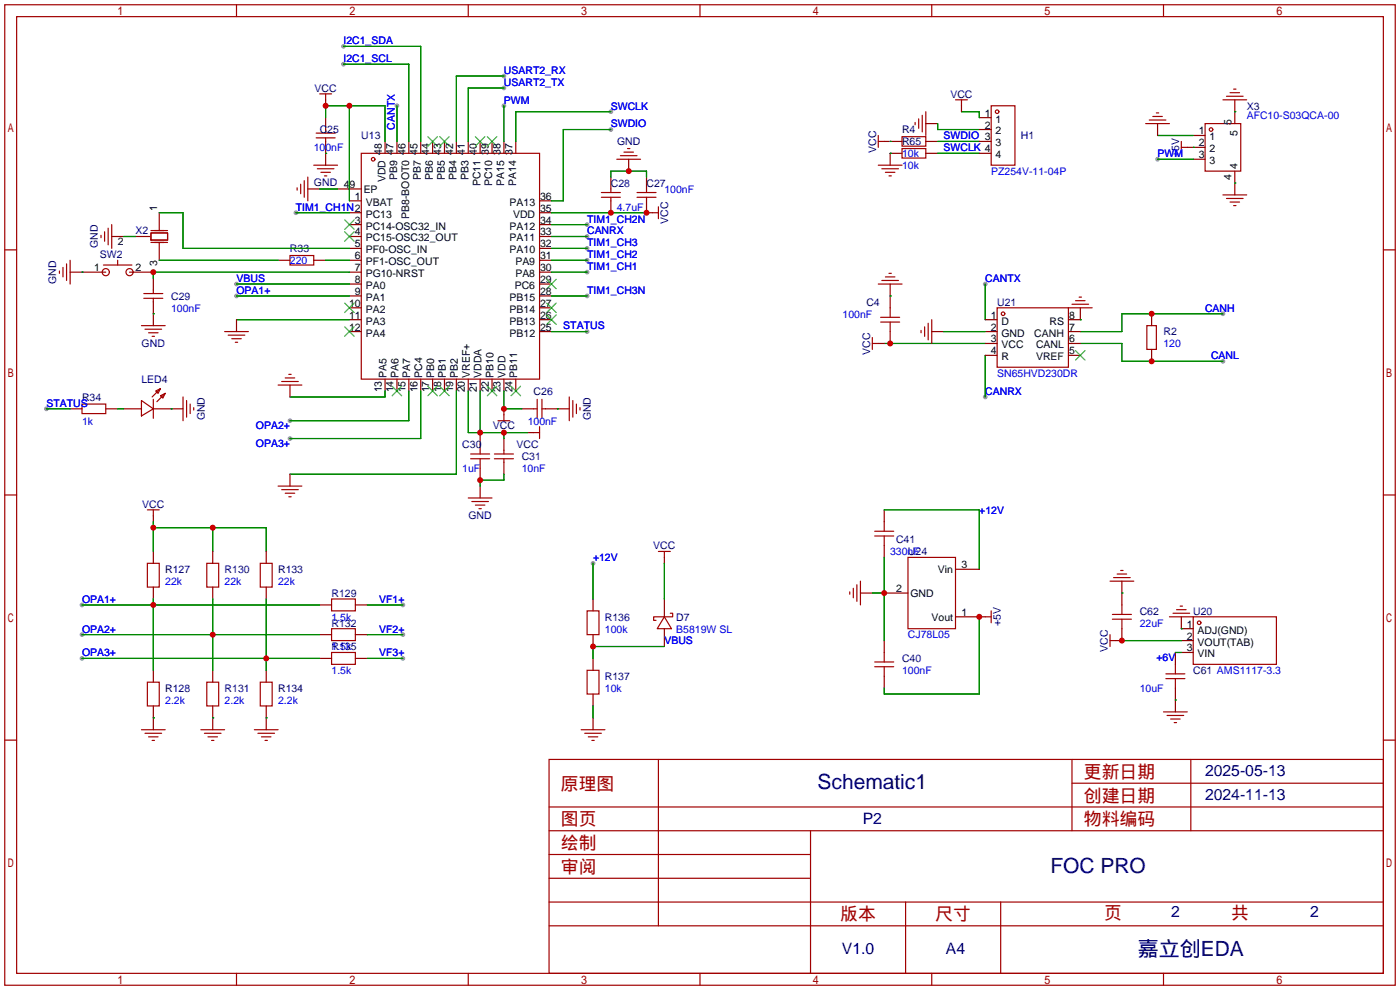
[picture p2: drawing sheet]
<svg xmlns="http://www.w3.org/2000/svg" width="299mm" height="212mm" viewBox="0 0 299 212" stroke-linecap="round" stroke-linejoin="round" font-family="sans-serif">
<g fill="#999">
<circle cx="50.5" cy="63.2" r=".51"/>
<circle cx="62" cy="89.9" r=".51"/>
<circle cx="62" cy="93.7" r=".51"/>
<circle cx="125.5" cy="58.2" r=".51"/>
<circle cx="125.5" cy="55.6" r=".51"/>
<circle cx="125.5" cy="53.1" r=".51"/>
<circle cx="125.5" cy="48" r=".51"/>
<circle cx="73.4" cy="9.9" r=".51"/>
<circle cx="130.6" cy="27.7" r=".51"/>
<circle cx="130.6" cy="23.9" r=".51"/>
<circle cx="107.7" cy="18.8" r=".51"/>
<circle cx="107.7" cy="16.3" r=".51"/>
<circle cx="73.4" cy="13.7" r=".51"/>
<circle cx="125.5" cy="63.2" r=".51"/>
<circle cx="50.5" cy="60.7" r=".51"/>
<circle cx="63.2" cy="45.5" r=".51"/>
<circle cx="9.9" cy="87.4" r=".51"/>
<circle cx="107.7" cy="22.6" r=".51"/>
<circle cx="125.5" cy="50.5" r=".51"/>
<circle cx="261.4" cy="67.1" r=".51"/>
<circle cx="261.4" cy="77.2" r=".51"/>
<circle cx="210.6" cy="84.8" r=".51"/>
<circle cx="210.6" cy="60.7" r=".51"/>
<circle cx="17.5" cy="129.3" r=".51"/>
<circle cx="17.5" cy="135.6" r=".51"/>
<circle cx="17.5" cy="140.7" r=".51"/>
<circle cx="126.7" cy="120.4" r=".51"/>
<circle cx="86.1" cy="129.3" r=".51"/>
<circle cx="86.1" cy="135.6" r=".51"/>
<circle cx="86.1" cy="140.7" r=".51"/>
<circle cx="84.8" cy="22.6" r=".51"/>
<circle cx="125.5" cy="70.9" r=".51"/>
<circle cx="247.4" cy="34" r=".51"/>
</g>
<g fill="none" stroke="#a10000" stroke-width=".25">
<path d="M1 1h297.2v209.6h-297.2zM3.6 3.6h292.1v204.4h-292.1zM50.5 1v2.6M100.1 1v2.6M149.6 1v2.6M199.1 1v2.6M248.7 1v2.6M262.9 19.8h2M263.7 19.1h.5M64.3 39.4v2M65 38.6v3.6M65.8 37.8v5.1"/>
<path d="M67.1 35.3h5M67.6 29.5h4M67.6 28.4h4M67.8 36.1h3.6M68.3 20.1h2.6M68.6 36.8h2M69.3 37.6h.5M69.6 20.1v1.2M69.6 27.7v.7M69.6 29.5v.7M77.2 32.8h38.1v48.2h-38.1zM131.8 34h5.1"/>
<path d="M132.6 33.3h3.5M133.3 32.5h2.1M134.1 31.8h.5M187.7 35.3h5.1M187.7 29v2.5M187.7 30.2h1.3M188.5 36.1h3.5M189.2 36.8h2.1M190 37.6h.5M192.8 29.2h5.1v2h-5.1zM192.8 31.8h5.1v2h-5.1zM195.6 26.2v.5"/>
<path d="M196.3 25.4v2M197.1 24.6v3.6M197.9 23.9v5.1M204.2 21.3h2.6M205.5 21.3v1.3M211.8 22.6h5.1v12.7h-5.1zM244.9 26.4h5M245.6 25.7h3.6M246.4 24.9h2M247.1 24.1h.5M252.5 30.2v2.6M252.5 31.5h1.2"/>
<path d="M257.6 26.4h7.6v10.2h-7.6zM261.4 21.3h5M262.1 20.6h3.6M1 53.4h2.6M12.7 57.9v.5M13.5 57.2v2M14.2 56.4v3.5M15 55.6v5.1M21.6 50.3v.5M22.1 56.6h6.1M22.4 49.5v2.1M23.1 48.8v3.5"/>
<path d="M23.9 48v5.1M25.1 55.6v1M32.3 49.8h3.5v1.5h-3.5zM32.3 49.3h3.5M32.3 51.8h3.5M62 54.6h5.1v2h-5.1zM63.5 40.1v.5M128.5 42.2h4.1M128.5 41.1h4.1M130.6 40.4v.7M130.6 42.2v.7M136.1 42.2h4.1"/>
<path d="M136.1 41.1h4.1M138.2 40.4v.7M138.2 42.2v.7M139.4 45.5h1.3M140.7 44.2v2.5M188.5 59.9h3.5M189.2 59.2h2.1M190 58.4h.5M261.4 41.7h5M262.1 42.4h3.6M262.9 43.2h2M263.7 43.9h.5"/>
<path d="M295.7 53.4h2.5M30.2 69.6h5.1M30.7 63.8h4.1M30.7 62.7h4.1M31 70.4h3.5M31.7 71.1h2.1M32.5 71.9h.5M32.8 62v.7M32.8 63.8v.7M48 70.9h5.1M48.8 71.6h3.5M49.5 72.4h2.1"/>
<path d="M50.3 73.2h.5M186.4 72.1v2.6M186.4 73.4h1.3M187.7 60.7h5.1M188.2 68.8h4.1M188.2 67.8h4.1M190.2 65.8v2M190.2 68.8v2.1M196.8 70.6v.5M197.6 69.8v2.1M198.4 69.1v3.5M199.1 68.3v5.1"/>
<path d="M213.1 65.8h15.2v12.7h-15.2zM228.3 65.8h5.1M229.1 65h3.6M229.9 64.3h2M230.6 63.5h.5M245.1 69.6h2v5.1h-2zM17.5 86.4h5.1v2h-5.1zM30.2 85.6l2.6 1.8-2.6 1.5zM32.8 85.3v4.1M33.3 83.6l1-.5-.5 1zM34.3 84.6l1-.5-.5 1zM34.3 83.1l-1.8 1.7"/>
<path d="M35.3 84.1l-1.8 1.8M39.1 84.8v5.1M39.9 85.6v3.6M40.6 86.4v2M41.4 87.1v.5M59.4 82.3h5.1M60.2 81.5h3.6M61 80.8h2M61.7 80h.5M100.6 98h4M100.6 97h4M102.6 95v2"/>
<path d="M102.6 98v2.1M105.7 98h4M105.7 97h4M106.4 89.9h2.6M107.7 88.6v1.3M107.7 96.3v.7M107.7 98v.8M114 87.4h.8M114 92.5h1.3M114.8 85.3v4.1M115.3 91.2v2.5M115.8 85.3v4.1"/>
<path d="M115.8 87.4h.8M121.7 84.8v5.1M122.4 85.6v3.6M123.2 86.4v2M124 87.1v.5M1 105.8h2.6M31.5 109h2.5M32.8 109v1.2M59.4 103.9h5.1M60.2 104.6h3.6M61 105.4h2M61.7 106.2h.5"/>
<path d="M100.1 106.4h5.1M100.8 107.2h3.6M101.6 107.9h2M102.4 108.7h.5M140.7 117.9h2.6M142 117.9v1.2M186.9 114.6h4.1M186.9 113.5h4.1M189 111.5v2M189 114.6v2M194.1 119.1h10.1v15.3h-10.1zM295.7 105.8h2.5"/>
<path d="M31.5 120.4h2.5v5.1h-2.5zM44.2 120.4h2.5v5.1h-2.5zM55.6 120.4h2.6v5.1h-2.6zM70.9 128h5v2.6h-5zM70.9 134.4h5v2.5h-5zM70.9 139.4h5v2.6h-5zM125.5 130.6h2.5v5h-2.5zM142 131.8l1.5 2.6h-3zM143.3 131.1h.5v.7h-4.1v.8h.5M181.6 126.5v.5M182.4 125.7v2.1M183.1 125v3.5"/>
<path d="M183.9 124.2v5.1M189 139.4v2.1M210.6 131.8h1.2M211.8 130.6v2.5M237.2 135.6v2.6M237.2 136.9h1.3M237.2 124.2h5.1M237.7 132.3h4.1M237.7 131.3h4.1M238 123.4h3.6M238.8 122.7h2M239.5 121.9h.5"/>
<path d="M239.8 129.3v2M239.8 132.3v2.1M249.9 131.8h5.1M250.7 131.1h3.6M251.5 130.3h2M252.2 129.5h.5M255 131.8h17.8v10.2h-17.8zM1 158.2h2.6M30.2 156h5.1M31 156.7h3.5M31.5 145.8h2.5v5.1h-2.5zM31.7 157.5h2.1"/>
<path d="M32.5 158.2h.5M42.9 156h5.1M43.7 156.7h3.5M44.2 145.8h2.5v5.1h-2.5zM44.4 157.5h2.1M45.2 158.2h.5M54.4 156h5M55.1 156.7h3.6M55.6 145.8h2.6v5.1h-2.6zM55.9 157.5h2M56.6 158.2h.5M124.2 156h5.1"/>
<path d="M125 156.7h3.5M125.5 143.3h2.5v5h-2.5zM125.7 157.5h2.1M126.5 158.2h.5M186.9 142.5h4.1M186.9 141.5h4.1M189 142.5v2M248.7 152.1h5M249.2 145h4M249.2 144h4M249.4 152.9h3.6M250.2 153.7h2"/>
<path d="M251 154.4h.5M251.2 142v2M251.2 145v2.1M295.7 158.2h2.5M117.3 162.3h178.4v45.7h-178.4zM117.3 177.5h178.4M117.3 172.5h178.4M140.7 162.3v35.6M173.2 177.5v30.5M229.1 162.3v15.2M229.1 167.4h66.6M254.5 162.3v15.2"/>
<path d="M117.3 182.6h55.9M117.3 197.9h178.4M117.3 192.8h178.4M117.3 187.7h55.9M193.5 192.8v15.2M213.9 192.8v15.2M50.5 208v2.6M100.1 208v2.6M149.6 208v2.6M199.1 208v2.6M248.7 208v2.6"/>
<circle cx="79.8" cy="34" r=".38"/>
<circle cx="213.1" cy="23.9" r=".38"/>
<circle cx="258.8" cy="27.7" r=".38"/>
<circle cx="22.6" cy="58.2" r=".76"/>
<circle cx="27.7" cy="58.2" r=".76"/>
<circle cx="214.4" cy="67.1" r=".38"/>
<circle cx="256.3" cy="133.1" r=".38"/>
</g>
<g fill="none" stroke="#870000" stroke-width=".25">
<path d="M69.6 21.3v1.3M69.6 25.1v2.6M69.6 30.2v5.1M82.3 30.2v2.6M84.8 30.2v2.6M87.4 30.2v2.6M89.9 30.2v2.6M92.5 30.2v2.6M95 30.2v2.6M97.5 30.2v2.6M100.1 30.2v2.6M102.6 30.2v2.6"/>
<path d="M105.2 30.2v2.6M107.7 30.2v2.6M110.2 30.2v2.6M130.6 37.8v2.6M134.4 34v2.6M138.2 37.8v2.6M189 30.2h3.8M192.8 32.8h-2.6v2.5M197.9 30.2h2.5M197.9 32.8h2.5M197.9 26.4h2.5M205.5 22.6v1.3"/>
<path d="M209.3 30.2h2.5M209.3 32.8h2.5M209.3 25.1h2.5M209.3 27.7h2.5M247.4 26.4v2.6M253.7 31.5h3.9M255 29h2.6M255 34h2.6M263.9 21.3v5.1M263.9 36.6v5.1M15 58.2h7.6M23.9 50.5h2.5"/>
<path d="M27.7 58.2h5.1M29 50.5h3M32.8 59.4v2.6M34 45.5v3.8M34 51.8v3.8M59.4 55.6h2.6M65.8 40.4h2.5M67.1 55.6h2.5M72.1 40.4h5.1M74.7 42.9h2.5M74.7 45.5h2.5M74.7 48h2.5"/>
<path d="M74.7 50.5h2.5M74.7 53.1h2.5M74.7 55.6h2.5M74.7 58.2h2.5M115.3 42.9h2.6M115.3 45.5h2.6M115.3 48h2.6M115.3 50.5h2.6M115.3 53.1h2.6M115.3 55.6h2.6M115.3 58.2h2.6M130.6 42.9v2.6"/>
<path d="M138.2 42.9v2.6h1.2M32.8 64.5v5.1M50.5 68.3v2.6M74.7 60.7h2.5M74.7 63.2h2.5M74.7 65.8h2.5M74.7 68.3h2.5M74.7 70.9h2.5M115.3 60.7h2.6M115.3 63.2h2.6M115.3 65.8h2.6M115.3 68.3h2.6"/>
<path d="M115.3 70.9h2.6M187.7 73.4h1.3M190.2 60.7v5.1M190.2 70.9v2.5M199.1 70.9h2.6M210.6 68.3h2.5M210.6 70.9h2.5M210.6 73.4h2.5M210.6 75.9h2.5M228.3 70.9h2.6M228.3 73.4h2.6M228.3 75.9h2.6"/>
<path d="M230.9 65.8v2.5h-2.6M246.1 67.1v2.5M246.1 74.7v2.5M15 87.4h2.5M22.6 87.4h2.5M26.4 87.4h3.8M32.8 87.4h6.3M62 82.3v2.5M82.3 81v2.6M84.8 81v2.6M87.4 81v2.6M89.9 81v2.6"/>
<path d="M92.5 81v2.6M95 81v2.6M97.5 81v2.6M100.1 81v2.6M102.6 81v2.6M102.6 92.5v2.5M105.2 81v2.6M107.7 81v2.6M107.7 87.4v1.2M107.7 93.7v2.6M107.7 98.8v2.5M110.2 81v2.6"/>
<path d="M111.5 87.4h2.5M112.8 92.5h1.2M116.6 87.4h5.1M32.8 110.2v1.3M32.8 117.9v2.5M45.5 117.9v2.5M56.9 117.9v2.5M62 101.3v2.6M102.6 100.1v2.5M102.6 103.9v2.5M142 119.1v1.3M189 109v2.5"/>
<path d="M189 116.6v2.5M32.8 125.5v2.5M45.5 125.5v2.5M56.9 125.5v2.5M68.3 129.3h2.6M68.3 135.6h2.6M75.9 129.3h2.6M75.9 135.6h2.6M126.7 128v2.6M126.7 135.6v2.6M142 128v3.8M142 134.4v3.8"/>
<path d="M183.9 126.7h2.5M189 136.9v2.5M189 126.7h5.1M204.2 131.8h6.4M204.2 121.7h5.1M239.8 134.4v2.5h-1.3M239.8 124.2v5.1M251.2 139.4v2.6M252.5 131.8v2.6h2.5M252.5 136.9h2.5M252.5 139.4h2.5M32.8 143.3v2.5"/>
<path d="M32.8 150.9v5.1M45.5 143.3v2.5M45.5 150.9v5.1M56.9 143.3v2.5M56.9 150.9v5.1M68.3 140.7h2.6M75.9 140.7h2.6M126.7 140.7v2.6M126.7 148.3v2.6M126.7 153.4v2.6M189 144.5v2.6M251.2 147.1v5"/>
</g>
<g fill="none" stroke="#3c3" stroke-width=".25">
<path d="M91.4 29.2l2.1 2M93.5 29.2l-2.1 2M94 29.2l2 2M96 29.2l-2 2M101.6 29.2l2 2M103.6 29.2l-2 2M104.1 29.2l2.1 2M106.2 29.2l-2.1 2M73.7 49.5l2 2.1M73.7 47l2 2M75.7 47l-2 2M75.7 49.5l-2 2.1"/>
<path d="M116.8 59.7l2.1 2M118.9 59.7l-2.1 2M73.7 69.8l2 2.1M73.7 64.8l2 2M75.7 69.8l-2 2.1M75.7 64.8l-2 2M116.8 64.8l2.1 2M116.8 67.3l2.1 2M118.9 64.8l-2.1 2M118.9 67.3l-2.1 2M229.9 74.9l2 2.1M231.9 74.9l-2 2.1"/>
<path d="M83.8 82.5l2.1 2.1M85.9 82.5l-2.1 2.1M91.4 82.5l2.1 2.1M93.5 82.5l-2.1 2.1M94 82.5l2 2.1M96 82.5l-2 2.1M104.1 82.5l2.1 2.1M106.2 82.5l-2.1 2.1M109.2 82.5l2.1 2.1M111.3 82.5l-2.1 2.1"/>
</g>
<g fill="none" stroke="#008700" stroke-width=".25">
<path d="M73.4 13.7h14v16.5M73.4 9.9h16.5v20.3M107.7 18.8h-7.6v11.4M107.7 16.3h-10.2v13.9M69.6 32.8h.1M69.6 25.1v-2.5h12.7v7.6M74.7 22.6v20.3M84.8 22.6v7.6M107.7 22.6v7.6M130.6 37.8v-1.2h7.6v1.2M130.6 27.7h-10.2v15.2h-2.5M130.6 23.9h-20.4v6.3"/>
<path d="M190.2 32.8h.1M190.2 30.2h.1M200.4 26.4v1.3h8.9M200.4 32.8h8.9M200.4 30.2h8.9M205.5 23.9h3.8v1.2M247.4 29h7.6M247.4 34h7.6M255 31.5h.1M263.9 39.1h.1M263.9 23.9h.1M17.5 58.2h.1"/>
<path d="M26.4 50.5h2.6M34 55.6h25.4M34 45.5h5.1v7.6h35.6M63.2 45.5h11.5M68.3 40.4h3.8M69.6 55.6h5.1M74.7 58.2h-41.9v1.2M117.9 50.5h7.6M117.9 55.6h7.6M117.9 58.2h7.6M117.9 53.1h7.6M117.9 48h7.6"/>
<path d="M117.9 45.5h20.3M32.8 67.1h.1M50.5 63.2h24.2M50.5 68.3h24.2M50.5 60.7h24.2M117.9 63.2h7.6M117.9 70.9h7.6M189 73.4h21.6M190.2 63.2h.1M201.7 70.9h8.9M210.6 60.7v7.6M210.6 75.9v8.9"/>
<path d="M230.9 68.3h.1M230.9 73.4h8.9v3.8h21.6M261.4 67.1h-21.6v3.8h-8.9M9.9 87.4h5.1M25.1 87.4h1.3M36.6 87.4h.1M82.3 83.6v1.2h-20.3M87.4 83.6v6.3h-25.4M89.9 83.6v10.1h-27.9M97.5 83.6v17.7h-35.5M100.1 83.6v8.9h12.7M102.6 83.6v8.9"/>
<path d="M107.7 83.6v3.8h3.8M107.7 92.5v1.2M119.1 87.4h.1M32.8 111.5v6.4M32.8 112.8h24.1v5.1M45.5 112.8v5.1M107.7 101.3v1.3h-5.1v1.3M189 119.1v17.8M189 109h20.3v12.7M17.5 129.3h50.8M17.5 135.6h50.8M32.8 128v15.3"/>
<path d="M45.5 128v15.3M56.9 128v15.3M78.5 129.3h7.6M78.5 135.6h7.6M126.7 120.4v7.6M142 138.2h-15.3v2.5M142 120.4v7.6M186.4 126.7h2.6M209.3 131.8v16.5h-20.3v-1.2M239.8 126.7h.1M239.8 136.9h12.7M251.2 139.4h1.3"/>
<path d="M252.5 134.4h.1M17.5 140.7h50.8M32.8 153.4h.1M45.5 153.4h.1M56.9 153.4h.1M78.5 140.7h7.6M126.7 150.9v2.5M251.2 149.6h.1"/>
</g>
<g fill="#c00">
<circle cx="69.6" cy="22.6" r=".63"/>
<circle cx="74.7" cy="22.6" r=".63"/>
<circle cx="134.4" cy="36.6" r=".63"/>
<circle cx="32.8" cy="58.2" r=".63"/>
<circle cx="107.7" cy="87.4" r=".63"/>
<circle cx="102.6" cy="102.6" r=".63"/>
<circle cx="102.6" cy="92.5" r=".63"/>
<circle cx="107.7" cy="92.5" r=".63"/>
<circle cx="138.2" cy="45.5" r=".63"/>
<circle cx="130.6" cy="45.5" r=".63"/>
<circle cx="246.1" cy="67.1" r=".63"/>
<circle cx="246.1" cy="77.2" r=".63"/>
<circle cx="190.2" cy="73.4" r=".63"/>
<circle cx="32.8" cy="112.8" r=".63"/>
<circle cx="45.5" cy="112.8" r=".63"/>
<circle cx="32.8" cy="129.3" r=".63"/>
<circle cx="45.5" cy="135.6" r=".63"/>
<circle cx="56.9" cy="140.7" r=".63"/>
<circle cx="126.7" cy="138.2" r=".63"/>
<circle cx="239.8" cy="136.9" r=".63"/>
<circle cx="209.3" cy="131.8" r=".63"/>
<circle cx="189" cy="126.7" r=".63"/>
</g>
<g font-size="4.5" fill="#000080">
<text x="174.7" y="168.7">Schematic1</text>
<text x="224.5" y="186.5">FOC PRO</text>
<text x="243.2" y="204.3">嘉立创EDA</text>
</g>
<g font-size="3.8" fill="#a00000">
<text x="231.6" y="166.2">更新日期</text>
<text x="119.9" y="168.8">原理图</text>
<text x="231.6" y="171.3">创建日期</text>
<text x="119.9" y="176.4">图页</text>
<text x="231.6" y="176.4">物料编码</text>
<text x="119.9" y="181.5">绘制</text>
<text x="119.9" y="186.6">审阅</text>
<text x="179.6" y="196.7">版本</text>
<text x="199.9" y="196.7">尺寸</text>
<text x="236" y="196.5">页</text>
<text x="263.1" y="196.5">共</text>
</g>
<g font-size="3.4" fill="#000080">
<text x="257.6" y="165.9">2025-05-13</text>
<text x="257.6" y="170.9">2024-11-13</text>
<text x="184.4" y="176">P2</text>
<text x="250.3" y="196.1">2</text>
<text x="280" y="196.1">2</text>
<text x="179.9" y="204">V1.0</text>
<text x="202.2" y="204">A4</text>
</g>
<g font-size="2.2" fill="#00f">
<text x="73.4" y="9.5">I2C1_SDA</text>
<text x="73.4" y="13.3">I2C1_SCL</text>
<text x="107.7" y="15.8">USART2_RX</text>
<text x="107.7" y="18.3">USART2_TX</text>
<text x="107.7" y="22.2">PWM</text>
<text x="130.6" y="23.4">SWCLK</text>
<text x="84.4" y="27.7" transform="rotate(-90 84.4 27.7)">CANTX</text>
<text x="130.6" y="27.2">SWDIO</text>
<text x="201.7" y="29.8">SWDIO 3</text>
<text x="266.4" y="25.5">AFC10-S03QCA-00</text>
<text x="67.1" y="32.3">100nF</text>
<text x="192.8" y="33.6">10k</text>
<text x="201.7" y="32.3">SWCLK 4</text>
<text x="247.4" y="33.6">PWM</text>
<text x="142" y="41.2">100nF</text>
<text x="192.8" y="36.1">10k</text>
<text x="211.8" y="37.4">PZ254V-11-04P</text>
<text x="63.2" y="45">TIM1_CH1N2</text>
<text x="125.5" y="47.6">TIM1_CH2N</text>
<text x="131.8" y="45">4.7uF</text>
<text x="125.5" y="52.6">TIM1_CH3</text>
<text x="125.5" y="50.1">CANRX</text>
<text x="62" y="56.4">220</text>
<text x="125.5" y="57.7">TIM1_CH1</text>
<text x="125.5" y="55.2">TIM1_CH2</text>
<text x="50.5" y="62.8">OPA1+</text>
<text x="50.5" y="60.3">VBUS</text>
<text x="125.5" y="62.8">TIM1_CH3N</text>
<text x="210.6" y="60.3">CANTX</text>
<text x="36.6" y="66.6">100nF</text>
<text x="120.4" y="70.4">STATUS</text>
<text x="180.1" y="67.9">100nF</text>
<text x="257.6" y="66.6">CANH</text>
<text x="248.7" y="74.2">120</text>
<text x="258.8" y="76.8">CANL</text>
<text x="213.1" y="80.6">SN65HVD230DR</text>
<text x="9.9" y="86.9">STATUS</text>
<text x="210.6" y="84.4">CANRX</text>
<text x="17.5" y="90.7">1k</text>
<text x="54.7" y="91.7">OPA2+</text>
<text x="54.7" y="95.5">OPA3+</text>
<text x="112.8" y="90.7">100nF</text>
<text x="98.8" y="100.9">1uF</text>
<text x="111.5" y="100.9">10nF</text>
<text x="209.3" y="109.8">+12V</text>
<text x="126.7" y="119.9">+12V</text>
<text x="190.2" y="118.7">330nF</text>
<text x="35.3" y="125">22k</text>
<text x="48" y="125">22k</text>
<text x="59.4" y="125">22k</text>
<text x="17.5" y="128.8">OPA1+</text>
<text x="81" y="128.8">VF1+</text>
<text x="17.5" y="135.2">OPA2+</text>
<text x="70.9" y="132.6">1.5k</text>
<text x="81" y="135.2">VF2+</text>
<text x="129.3" y="135.2">100k</text>
<text x="142" y="137.7">VBUS</text>
<text x="144.5" y="135.2">B5819W SL</text>
<text x="194.1" y="136.5">CJ78L05</text>
<text x="243.6" y="133.9">22uF</text>
<text x="17.5" y="140.3">OPA3+</text>
<text x="70.9" y="139">1.5k</text>
<text x="81" y="140.3">VF3+</text>
<text x="247.2" y="141.2">+6V</text>
<text x="70.9" y="144.1">1.5k</text>
<text x="129.3" y="147.9">10k</text>
<text x="192.8" y="144.1">100nF</text>
<text x="243.6" y="147.9">10uF</text>
<text x="35.3" y="150.4">2.2k</text>
<text x="48" y="150.4">2.2k</text>
<text x="59.4" y="150.4">2.2k</text>
</g>
<g font-size="2.2" fill="#000080">
<text x="67.2" y="19.6">VCC</text>
<text x="203.1" y="20.9">VCC</text>
<text x="266.4" y="23.4">X3</text>
<text x="68.3" y="28.5">C25</text>
<text x="77.2" y="29.8">U13</text>
<text x="192.8" y="28.5">R4</text>
<text x="218.2" y="29.8">H1</text>
<text x="131.9" y="30.9">GND</text>
<text x="187.3" y="32.6" transform="rotate(-90 187.3 32.6)">VCC</text>
<text x="192.8" y="31">R65</text>
<text x="252" y="33.5" transform="rotate(-90 252 33.5)">+5V</text>
<text x="67.1" y="39.8">GND 49</text>
<text x="130.6" y="39.9">C28</text>
<text x="138.2" y="39.9">C27</text>
<text x="142.8" y="47.8" transform="rotate(-90 142.8 47.8)">VCC</text>
<text x="20.9" y="53" transform="rotate(-90 20.9 53)">GND</text>
<text x="29" y="50.1">X2</text>
<text x="62" y="53.9">R33</text>
<text x="21.3" y="55.2">SW2</text>
<text x="12" y="60.7" transform="rotate(-90 12 60.7)">GND</text>
<text x="36.6" y="64.1">C29</text>
<text x="185.2" y="65.3">C4</text>
<text x="213.1" y="65.3">U21</text>
<text x="248.7" y="71.7">R2</text>
<text x="30.3" y="74.1">GND</text>
<text x="186" y="75.8" transform="rotate(-90 186 75.8)">VCC</text>
<text x="30.2" y="81.8">LED4</text>
<text x="17.5" y="85.7">R34</text>
<text x="43.7" y="89.9" transform="rotate(-90 43.7 89.9)">GND</text>
<text x="114" y="84.4">C26</text>
<text x="126.3" y="89.9" transform="rotate(-90 126.3 89.9)">GND</text>
<text x="98.8" y="95.8">C30</text>
<text x="105.3" y="91.7">VCC</text>
<text x="110.4" y="95.8">VCC</text>
<text x="111.5" y="98.4">C31</text>
<text x="30.4" y="108.5">VCC</text>
<text x="100.1" y="110.9">GND</text>
<text x="139.6" y="117.4">VCC</text>
<text x="191.5" y="116.1">C41</text>
<text x="194.1" y="118.7">U24</text>
<text x="35.3" y="122.5">R127</text>
<text x="48" y="122.5">R130</text>
<text x="59.4" y="122.5">R133</text>
<text x="70.9" y="127.6">R129</text>
<text x="243.6" y="131.4">C62</text>
<text x="255" y="131.4">U20</text>
<text x="70.9" y="133.9">R132</text>
<text x="129.3" y="132.6">R136</text>
<text x="144.5" y="132.6">D7</text>
<text x="213.9" y="133.9" transform="rotate(-90 213.9 133.9)">+5V</text>
<text x="70.9" y="139">R135</text>
<text x="192.8" y="141.5">C40</text>
<text x="236.8" y="139.3" transform="rotate(-90 236.8 139.3)">VCC</text>
<text x="35.3" y="147.9">R128</text>
<text x="48" y="147.9">R131</text>
<text x="59.4" y="147.9">R134</text>
<text x="129.3" y="145.3">R137</text>
<text x="255" y="144.1">C61 AMS1117-3.3</text>
</g>
<g font-size="2.2">
<text x="210.5" y="24.9">1</text>
<text x="210.5" y="27.5">2</text>
<text x="212.8" y="26.2">1</text>
<text x="212.8" y="28.7">2</text>
<text x="256.2" y="28.7">1</text>
<text x="263.2" y="26.8" transform="rotate(-90 263.2 26.8)">5</text>
<text x="264.5" y="29.1" transform="rotate(-90 264.5 29.1)">5</text>
<text x="81.6" y="33.1" transform="rotate(-90 81.6 33.1)">48</text>
<text x="84.1" y="33.1" transform="rotate(-90 84.1 33.1)">47</text>
<text x="86.7" y="33.1" transform="rotate(-90 86.7 33.1)">46</text>
<text x="89.2" y="33.1" transform="rotate(-90 89.2 33.1)">45</text>
<text x="91.8" y="33.1" transform="rotate(-90 91.8 33.1)">44</text>
<text x="94.3" y="33.1" transform="rotate(-90 94.3 33.1)">43</text>
<text x="96.8" y="33.1" transform="rotate(-90 96.8 33.1)">42</text>
<text x="99.4" y="33.1" transform="rotate(-90 99.4 33.1)">41</text>
<text x="101.9" y="33.1" transform="rotate(-90 101.9 33.1)">40</text>
<text x="104.5" y="33.1" transform="rotate(-90 104.5 33.1)">39</text>
<text x="107" y="33.1" transform="rotate(-90 107 33.1)">38</text>
<text x="109.5" y="33.1" transform="rotate(-90 109.5 33.1)">37</text>
<text x="212.8" y="31.3">3</text>
<text x="212.8" y="33.8">4</text>
<text x="256.2" y="31.3">2</text>
<text x="256.2" y="33.8">3</text>
<text x="258.5" y="30">1</text>
<text x="258.5" y="32.5">2</text>
<text x="258.5" y="35.1">3</text>
<text x="77.7" y="41.2">EP</text>
<text x="82.4" y="38.9" transform="rotate(-90 82.4 38.9)">VDD</text>
<text x="84.9" y="38.4" transform="rotate(-90 84.9 38.4)">PB9</text>
<text x="90" y="38.4" transform="rotate(-90 90 38.4)">PB7</text>
<text x="92.5" y="38.4" transform="rotate(-90 92.5 38.4)">PB6</text>
<text x="95.1" y="38.4" transform="rotate(-90 95.1 38.4)">PB5</text>
<text x="97.6" y="38.4" transform="rotate(-90 97.6 38.4)">PB4</text>
<text x="100.1" y="38.4" transform="rotate(-90 100.1 38.4)">PB3</text>
<text x="102.7" y="39.8" transform="rotate(-90 102.7 39.8)">PC11</text>
<text x="105.2" y="39.8" transform="rotate(-90 105.2 39.8)">PC10</text>
<text x="107.8" y="39.7" transform="rotate(-90 107.8 39.7)">PA15</text>
<text x="110.3" y="39.7" transform="rotate(-90 110.3 39.7)">PA14</text>
<text x="263.2" y="38.4" transform="rotate(-90 263.2 38.4)">4</text>
<text x="264.5" y="36.1" transform="rotate(-90 264.5 36.1)">4</text>
<text x="33.6" y="45.2" transform="rotate(-90 33.6 45.2)">1</text>
<text x="75.8" y="47.8">3</text>
<text x="75.8" y="42.7">1</text>
<text x="78.2" y="46.5">PC13</text>
<text x="78.2" y="44">VBAT</text>
<text x="87.4" y="46.8" transform="rotate(-90 87.4 46.8)">PB8-BOOT0</text>
<text x="108.9" y="44">PA13</text>
<text x="109.6" y="46.5">VDD</text>
<text x="115.4" y="42.7">36</text>
<text x="115.4" y="45.2">35</text>
<text x="115.4" y="47.8">34</text>
<text x="25.2" y="52.3">2</text>
<text x="75.8" y="52.9">5</text>
<text x="75.8" y="50.3">4</text>
<text x="78.2" y="51.6">PC15-OSC32_OUT</text>
<text x="78.2" y="49.1">PC14-OSC32_IN</text>
<text x="108.9" y="49.1">PA12</text>
<text x="108.9" y="51.6">PA11</text>
<text x="115.4" y="50.3">33</text>
<text x="115.4" y="52.9">32</text>
<text x="20.1" y="57.9">1</text>
<text x="29" y="57.9">2</text>
<text x="33.6" y="56.9" transform="rotate(-90 33.6 56.9)">3</text>
<text x="75.8" y="57.9">7</text>
<text x="75.8" y="55.4">6</text>
<text x="78.2" y="59.2">PG10-NRST</text>
<text x="78.2" y="56.7">PF1-OSC_OUT</text>
<text x="78.2" y="54.1">PF0-OSC_IN</text>
<text x="108.9" y="54.1">PA10</text>
<text x="110.1" y="56.7">PA9</text>
<text x="110.1" y="59.2">PA8</text>
<text x="115.4" y="55.4">31</text>
<text x="115.4" y="57.9">30</text>
<text x="74.6" y="65.6">10</text>
<text x="75.8" y="63">9</text>
<text x="75.8" y="60.5">8</text>
<text x="78.2" y="64.3">PA1</text>
<text x="78.2" y="61.8">PA0</text>
<text x="108.9" y="64.3">PB15</text>
<text x="110" y="61.8">PC6</text>
<text x="115.4" y="60.5">29</text>
<text x="115.4" y="63">28</text>
<text x="115.4" y="65.6">27</text>
<text x="74.6" y="70.6">12</text>
<text x="74.6" y="68.1">11</text>
<text x="78.2" y="71.9">PA4</text>
<text x="78.2" y="69.4">PA3</text>
<text x="78.2" y="66.8">PA2</text>
<text x="108.9" y="66.8">PB14</text>
<text x="108.9" y="69.4">PB13</text>
<text x="108.9" y="71.9">PB12</text>
<text x="115.4" y="68.1">26</text>
<text x="115.4" y="70.6">25</text>
<text x="211.7" y="68.1">1</text>
<text x="211.7" y="70.6">2</text>
<text x="214" y="69.4">D</text>
<text x="214" y="71.9">GND</text>
<text x="221.1" y="71.9">CANH</text>
<text x="224.3" y="69.4">RS</text>
<text x="228.5" y="70.6">7</text>
<text x="228.5" y="68.1">8</text>
<text x="211.7" y="73.2">3</text>
<text x="211.7" y="75.7">4</text>
<text x="214" y="74.5">VCC</text>
<text x="214" y="77">R</text>
<text x="221.4" y="77">VREF</text>
<text x="221.4" y="74.5">CANL</text>
<text x="228.5" y="75.7">5</text>
<text x="228.5" y="73.2">6</text>
<text x="81.6" y="83.9" transform="rotate(-90 81.6 83.9)">13</text>
<text x="82.6" y="80.8" transform="rotate(-90 82.6 80.8)">PA5</text>
<text x="84.1" y="83.9" transform="rotate(-90 84.1 83.9)">14</text>
<text x="85.1" y="80.8" transform="rotate(-90 85.1 80.8)">PA6</text>
<text x="86.7" y="83.9" transform="rotate(-90 86.7 83.9)">15</text>
<text x="87.7" y="80.8" transform="rotate(-90 87.7 80.8)">PA7</text>
<text x="89.2" y="83.9" transform="rotate(-90 89.2 83.9)">16</text>
<text x="90.2" y="80.8" transform="rotate(-90 90.2 80.8)">PC4</text>
<text x="91.8" y="83.9" transform="rotate(-90 91.8 83.9)">17</text>
<text x="92.8" y="80.8" transform="rotate(-90 92.8 80.8)">PB0</text>
<text x="94.3" y="83.9" transform="rotate(-90 94.3 83.9)">18</text>
<text x="95.3" y="80.8" transform="rotate(-90 95.3 80.8)">PB1</text>
<text x="96.8" y="83.9" transform="rotate(-90 96.8 83.9)">19</text>
<text x="97.8" y="80.8" transform="rotate(-90 97.8 80.8)">PB2</text>
<text x="99.4" y="83.9" transform="rotate(-90 99.4 83.9)">20</text>
<text x="100.4" y="80.8" transform="rotate(-90 100.4 80.8)">VREF+</text>
<text x="101.9" y="83.9" transform="rotate(-90 101.9 83.9)">21</text>
<text x="102.9" y="80.8" transform="rotate(-90 102.9 80.8)">VDDA</text>
<text x="104.5" y="83.9" transform="rotate(-90 104.5 83.9)">22</text>
<text x="105.5" y="80.8" transform="rotate(-90 105.5 80.8)">PB10</text>
<text x="107" y="83.9" transform="rotate(-90 107 83.9)">23</text>
<text x="108" y="80.8" transform="rotate(-90 108 80.8)">VDD</text>
<text x="109.5" y="83.9" transform="rotate(-90 109.5 83.9)">24</text>
<text x="110.5" y="80.8" transform="rotate(-90 110.5 80.8)">PB11</text>
<text x="200.5" y="122.5">Vin</text>
<text x="205.5" y="121.4">3</text>
<text x="191.5" y="126.5">2</text>
<text x="194.6" y="127.5">GND</text>
<text x="205.5" y="131.6">1</text>
<text x="199.1" y="132.6">Vout</text>
<text x="253.6" y="134.1">1</text>
<text x="253.6" y="136.7">2</text>
<text x="256" y="135.4">ADJ(GND)</text>
<text x="256" y="138">VOUT(TAB)</text>
<text x="253.6" y="139.2">3</text>
<text x="256" y="140.5">VIN</text>
</g>
</svg>
